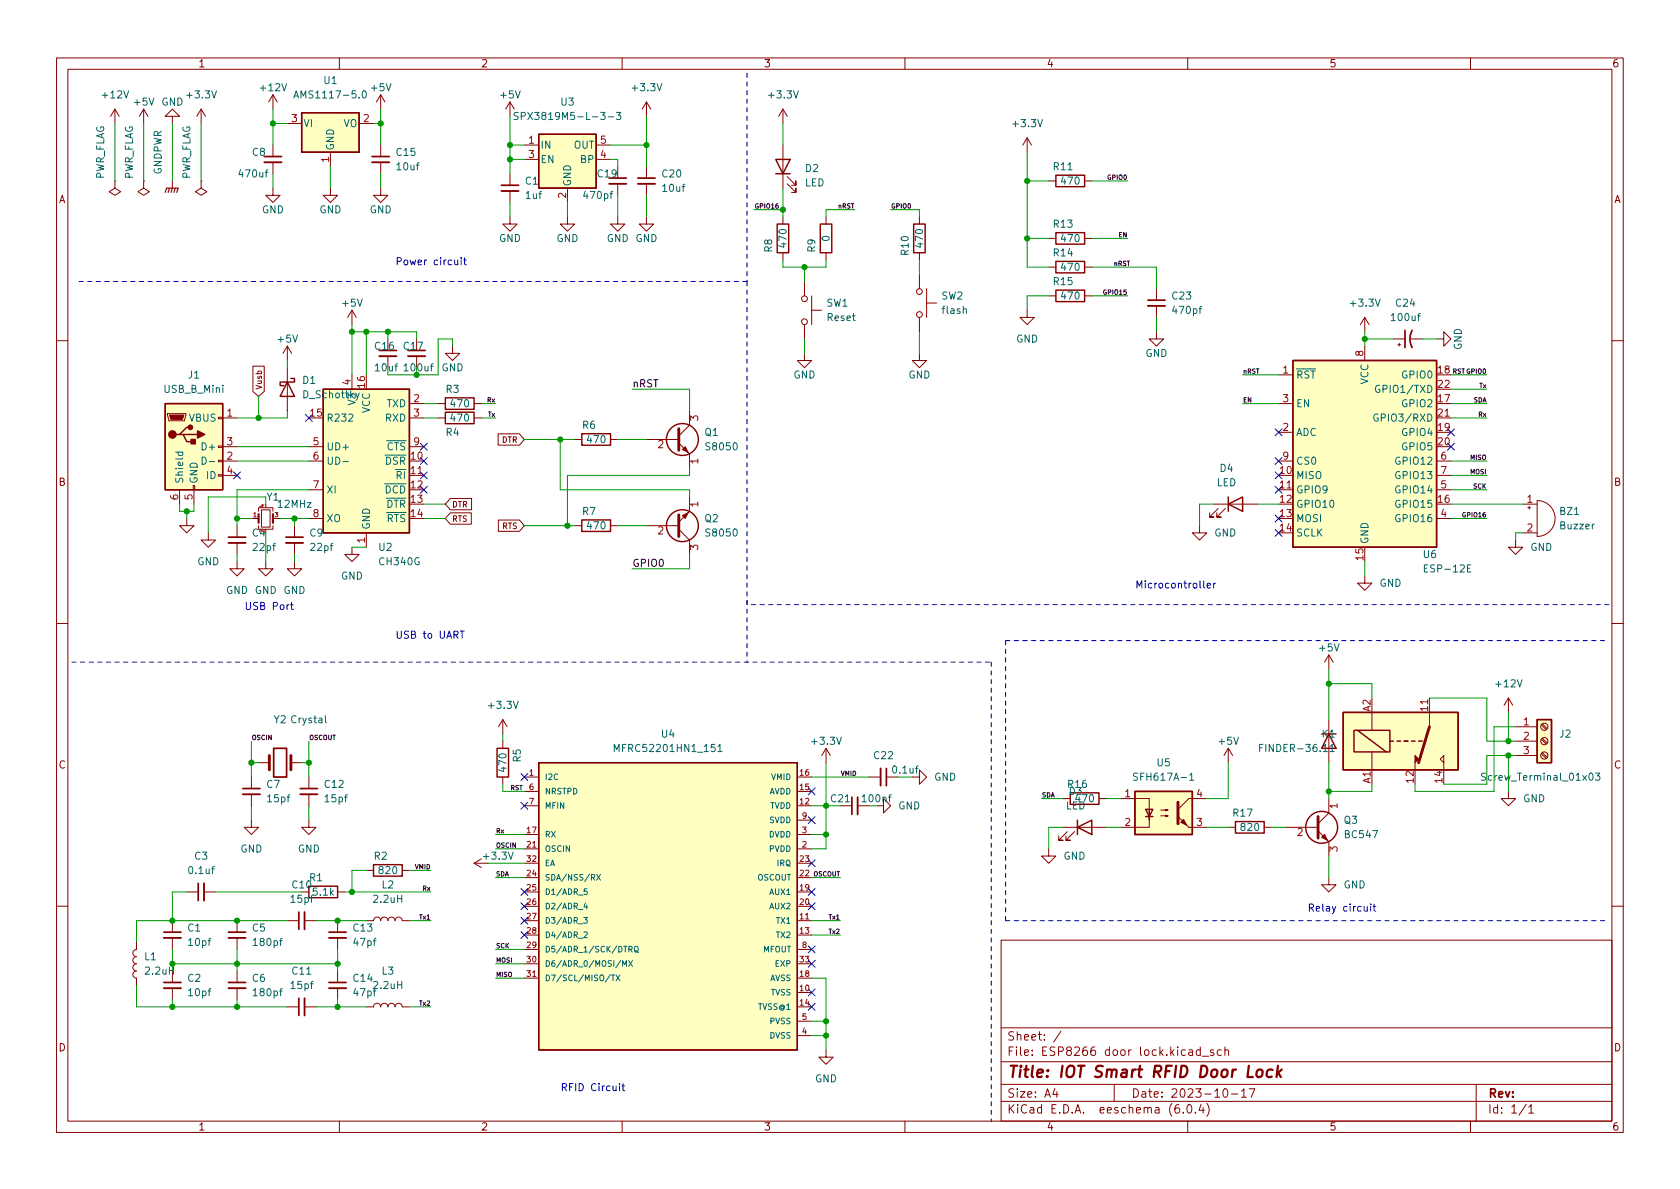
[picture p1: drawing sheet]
<svg xmlns="http://www.w3.org/2000/svg" width="297mm" height="210mm" viewBox="0 0 297 210" stroke-linecap="round" stroke-linejoin="round" font-family="sans-serif">
<g fill="none" stroke="#840000" stroke-width=".18">
<path d="M10 10.2h277v190.1h-277zM12 12.2h273v186.1h-273zM20.3 19.3l-.7 1.3M20.3 19.3v2.5M20.3 19.3l.8 1.3M25.4 19.3l-.8 1.3M25.4 19.3v2.5M25.4 19.3l.8 1.3M35.6 19.3l-.8 1.3M35.6 19.3v2.5M35.6 19.3l.7 1.3M48.3 16.8l-.8 1.2"/>
<path d="M48.3 16.8v2.5M48.3 16.8l.7 1.2M60 10.2v2M67.3 16.8l-.8 1.2M67.3 16.8v2.5M67.3 16.8l.8 1.2M90.2 18v2.6M90.2 18l-.8 1.3M90.2 18l.7 1.3M110 10.2v2M114.3 18v2.6M114.3 18l-.8 1.3"/>
<path d="M114.3 18l.8 1.3M138.4 19.3v2.5M138.4 19.3l-.7 1.3M138.4 19.3l.8 1.3M160 10.2v2M210 10.2v2M260 10.2v2M20.3 32v1.3l1 .6-1 .6-1-.6 1-.6M20.3 32h.1M25.4 32v1.3l1 .6-1 .6-1-.6 1-.6M25.4 32h.1M30.5 20.6h1.2l-1.2-1.3-1.3 1.3h1.3v1.2"/>
<path d="M30.5 32v1.3M35.6 32v1.3l1 .6-1 .6-1.1-.6 1.1-.6M35.6 32h.1M48.3 33.3v1.2h1.2l-1.2 1.3-1.3-1.3h1.3M48.3 25.6v2.1M48.3 28.7v2M50.8 21.8h2.5M58.4 33.3v1.2h1.3l-1.3 1.3-1.3-1.3h1.3M58.4 26.9v2.6M63.5 21.8h2.5M67.3 33.3v1.2h1.3l-1.3 1.3-1.3-1.3h1.3M67.3 25.6v2.1"/>
<path d="M67.3 28.7v2M90.2 38.3v1.3h1.2l-1.2 1.3-1.3-1.3h1.3M90.2 30.7v2.1M90.2 33.8v2M92.7 25.6h2.5M92.7 28.2h2.5M100.3 38.3v1.3h1.3l-1.3 1.3-1.2-1.3h1.2M100.3 33.3v2.5M105.4 25.6h2.5M105.4 28.2h2.5M109.2 38.3v1.3h1.3l-1.3 1.3-1.3-1.3h1.3M109.2 32.5v2"/>
<path d="M114.3 38.3v1.3h1.3l-1.3 1.3-1.3-1.3h1.3M114.3 29.5v2M114.3 32.5v2M138.4 25.6v7.7M138.4 38.3v1.3M139.2 32.5l1.5 1.5v-.7v.7h-.7M139.2 31.2l1.5 1.6v-.8v.8h-.7M146 38.3v1.3M162.6 38.3v1.3M181.6 24.4l-.8 1.2M181.6 24.4v2.5M181.6 24.4l.8 1.2"/>
<path d="M185.4 32h1.3M191.8 32h1.2M62.2 54.9v2.5M62.2 54.9l-.7 1.2M62.2 54.9l.8 1.2M138.4 44.7v1.3M142.2 49.8v2.5M142.2 57.4v2.5M143.5 54.9h1.8M143.5 52.3v5.1M146 44.7v1.3M162.6 44.7v1.3"/>
<path d="M162.6 48.5v2.5M162.6 56.1v2.6M163.8 53.6h1.8M163.8 51v5.1M181.6 54.9v1.2h1.3l-1.3 1.3-1.3-1.3h1.3M185.4 42.2h1.3M185.4 52.3h1.3M185.4 47.2h1.3M191.8 42.2h1.2M191.8 52.3h1.2M191.8 47.2h1.2M204.5 58.7v1.2h1.2l-1.2 1.3-1.3-1.3h1.3"/>
<path d="M204.5 51v2.1M204.5 54.1v2M241.3 56.1v2.6M241.3 56.1l-.8 1.3M241.3 56.1l.8 1.3M246.4 59.9h2M249.4 59.9h2.1M254 59.9h1.3v-1.2l1.2 1.2-1.2 1.3v-1.3M10 60.2h2M29.6 73.1h3.3v.3l-.3 1h-2.8zM38.6 78.9h.8v.2h-.8zM38.6 73.8h.8v.2h-.8z"/>
<path d="M39.4 73.9h2.5M39.4 79h2.5M44.7 64.7h2v4.5l-1 .9-1-.9zM50.8 61.2v2.5M50.8 65v7.6M50.8 61.2l-.8 1.3M50.8 61.2l.8 1.3M54.6 79h2.5M62.2 66.3v2.5M68.6 63v2M72.4 73.9h2.5M72.4 71.4h2.5"/>
<path d="M72.4 79h2.5M73.7 63v2M77.5 73.9h1.2M77.5 71.4h1.2M80 61.2v1.3h1.3l-1.3 1.2-1.3-1.2h1.3M83.8 73.9h1.3M83.8 71.4h1.3M88.1 76.7h3.7l.9 1-.9 1h-3.7zM101.6 77.7h1.3M107.9 77.7h1.3M114.3 77.7h5.7M120 78.4l1.9 1.9v2.5"/>
<path d="M121.9 72.6v2.6l-1.9 1.9M142.2 62.5v1.2h1.3l-1.3 1.3-1.2-1.3h1.2M162.6 62.5v1.2h1.2l-1.2 1.3-1.3-1.3h1.3M226.1 71.4h2.5M226.1 66.3h2.5M226.1 76.4h2.5M241.3 61.2v2.5M247.1 61h.5M247.4 60.7v.5M254 73.9h2.5M285 60.2h2M31.7 86.6v2.5"/>
<path d="M33 91.7v1.3h1.3l-1.3 1.2-1.3-1.2h1.3M34.2 85.8h.2v.8h-.2zM34.3 86.6v2.5M36.8 94.2v1.3h1.3l-1.3 1.3-1.2-1.3h1.2M38.6 83.9h.8v.3h-.8zM38.6 81.4h.8v.3h-.8zM39.4 84.1h2.5M39.4 81.5h2.5M41.9 99.3v1.3h1.3l-1.3 1.2-1.3-1.2h1.3M41.9 93v2M41.9 96v2M44.4 91.7h1.3"/>
<path d="M45.7 93v.6h2.6v-.6M45.7 90.4v-.6h2.6v.6M46.2 90.2h1.6v3h-1.6zM47 99.3v1.3h1.3l-1.3 1.2-1.3-1.2h1.3M48.3 91.7h1.2M52.1 99.3v1.3h1.2l-1.2 1.2-1.3-1.2h1.3M52.1 93v2M52.1 96v2M54.6 81.5h2.5M54.6 86.6h2.5M54.6 91.7h2.5M62.2 96.8v1.2h1.3l-1.3 1.3-1.2-1.3h1.2"/>
<path d="M64.8 94.2v2.6M72.4 84.1h2.5M79.6 88.1h3.8v2h-3.8l-.9-1zM79.6 90.7h3.7v2h-3.7l-.9-1zM88.1 92h3.7l.9 1-.9 1h-3.7zM101.6 93h1.3M107.9 93h1.3M114.3 93h5.7M120 93.6l1.9 1.9v2.5M121.9 87.9v2.5l-1.9 1.9M212.1 93v1.2h1.3l-1.3 1.3-1.3-1.3h1.3M214.6 89.1h7.6"/>
<path d="M215.4 89.9l-1.5 1.5h.7h-.7v-.7M216.7 89.9l-1.6 1.5h.8h-.8v-.7M226.1 81.5h2.5M226.1 86.6h2.5M254 84.1h2.5M254 81.5h2.5M254 86.6h2.5M254 91.7h2.5M268 95.5v1.3h1.2l-1.2 1.2-1.3-1.2h1.3M269.2 89.1h2.6M269.2 94.2h2.6M270.1 89.8h.5"/>
<path d="M270.4 89.5v.5M271.8 88.5a3.2 3.2 0 0 1 3.2 3.2 3.2 3.2 0 0 1-3.2 3.2zM10 110.2h2M234.9 115.8v2.6M234.9 115.8l-.7 1.3M234.9 115.8l.8 1.3M241.3 101.8v1.3h1.3l-1.3 1.3-1.3-1.3h1.3M285 110.2h2M44.4 137.4v2M45.7 134.9h1.9M51.4 134.9h1.9M54.6 137.4v2"/>
<path d="M88.9 127.2l-.8 1.3M88.9 127.2v2.6M88.9 131.1v1.2M88.9 137.4v1.3M88.9 127.2l.8 1.3M92.7 137.4h2.5M92.7 139.9h2.5M141 137.4h2.5M141 139.9h2.5M146 132.3v2.6M146 132.3l-.7 1.3M146 132.3l.8 1.3"/>
<path d="M153.7 137.4h2M156.7 137.4h2M161.3 137.4h1.3v-1.3l1.2 1.3-1.2 1.3v-1.3M217.2 132.3l-.8 1.3M217.2 132.3v2.6M217.2 132.3l.7 1.3M234.9 127.2v7.7M242.6 126v3.2M242.6 133v3.1M250.2 134.9v1.2M252.7 123.4v5.1M254.6 134.2l.7-.6v1.3z"/>
<path d="M255.3 134.9v1.2M266.7 139.9v1.3h1.3l-1.3 1.3-1.3-1.3h1.3M266.7 123.4l-.8 1.3M266.7 123.4v2.6M266.7 123.4l.8 1.3M268 128.5h3.8M268 131.1h3.8M268 133.6h3.8M272.5 133.3l.9 .8M272.5 130.7l.9 .9M272.5 128.2l.9 .8M272.7 133.1l.9 .8"/>
<path d="M272.7 130.6l.9 .8M272.7 128l.9 .8M33 157.7h2.1M36.1 157.7h2M44.4 145v1.3h1.3l-1.3 1.3-1.2-1.3h1.2M44.4 140.5v2M54.6 145v1.3h1.3l-1.3 1.3-1.3-1.3h1.3M54.6 140.5v2M59.7 157.7h1.3M64.8 153.9h1.2M71.1 153.9h1.3M83.8 152.6h2.6"/>
<path d="M83.8 152.6l1.3 .8M85.1 151.9l-1.3 .7M92.7 142.5h2.5M92.7 147.6h2.5M92.7 157.7h2.5M92.7 150.1h2.5M92.7 155.2h2.5M92.7 152.6h2.5M141 142.5h2.5M141 147.6h2.5M141 157.7h2.5M141 150.1h2.5"/>
<path d="M141 155.2h2.5M141 152.6h2.5M141 145h2.5M148.6 142.5h2M151.6 142.5h2.1M154.9 142.5h1.3v-1.3l1.3 1.3-1.3 1.3v-1.3M185.4 150.1v1.3h1.3l-1.3 1.2-1.3-1.2h1.3M188 141.2h1.2M188 146.3h7.6M188.7 147.1l-1.5 1.5h.8h-.8v-.8M190 147.1l-1.5 1.5h.7h-.7v-.8M194.3 141.2h1.3"/>
<path d="M198.1 141.2h5.1v3.8v-1.9M203.2 144.4v1.9h-5.1M205.2 144.3h1.3l-.4 .1v-.3l.4 .2M205.2 143.3h1.3l-.4 .1v-.3l.4 .2M210.2 146.3h3.2M213.4 141.2h-3.2l-1.9 1.9M217.2 146.3h1.2M223.5 146.3h1.3M227.3 146.3h5.7M233 146.9l1.9 1.9v2.6M234.9 155.2v1.3h1.3l-1.3 1.2-1.2-1.2h1.2M234.9 141.2v2.6l-1.9 1.9"/>
<path d="M10 160.2h2M24.1 166.6v1.3a.64 .64 0 0 0-.6 .6 .64 .64 0 0 0 .6 .7 .64 .64 0 0 0-.6 .6 .64 .64 0 0 0 .6 .6 .64 .64 0 0 0-.6 .7 .64 .64 0 0 0 .6 .6 .64 .64 0 0 0-.6 .6 .64 .64 0 0 0 .6 .7v1.2M30.5 162.8v2M30.5 165.9v2M30.5 171.7v2M30.5 174.7v2.1M41.9 162.8v2M41.9 165.9v2M41.9 171.7v2M41.9 174.7v2.1M50.8 162.8h2M50.8 178h2"/>
<path d="M53.8 162.8h2.1M53.8 178h2.1M59.7 162.8v2M59.7 165.9v2M59.7 171.7v2M59.7 174.7v2.1M64.8 178h1.2a.64 .64 0 0 1 .7-.6 .64 .64 0 0 1 .6 .6 .64 .64 0 0 1 .6-.6 .64 .64 0 0 1 .7 .6 .64 .64 0 0 1 .6-.6 .64 .64 0 0 1 .6 .6 .64 .64 0 0 1 .7-.6 .64 .64 0 0 1 .6 .6h1.3M66 162.8a.64 .64 0 0 1 .7-.6 .64 .64 0 0 1 .6 .6 .64 .64 0 0 1 .6-.6 .64 .64 0 0 1 .7 .6 .64 .64 0 0 1 .6-.6 .64 .64 0 0 1 .6 .6 .64 .64 0 0 1 .7-.6 .64 .64 0 0 1 .6 .6h1.3M92.7 162.8h2.5M92.7 165.3h2.5M92.7 173h2.5M92.7 160.3h2.5"/>
<path d="M92.7 167.9h2.5M92.7 170.4h2.5M141 175.5h2.5M141 162.8h2.5M141 165.3h2.5M141 178h2.5M141 173h2.5M141 160.3h2.5M141 167.9h2.5M141 170.4h2.5M177 166.3h108v32h-108zM285 160.2h2"/>
<path d="M60 198.3v2M110 198.3v2M141 183.1h2.5M141 180.6h2.5M146 185.7v1.2h1.3l-1.3 1.3-1.2-1.3h1.2M160 198.3v2M177 194.8h108M177 191.8h108M177 187.8h108M177 181.8h108M186.5 192.5l-.4 1h1M186.9 193v1"/>
<path d="M187.6 182.4l-1.3 1.9M197 191.8v3M208.4 195.3a.59 .59 0 0 0-.7 .7v.5l.2 .3h.4l.2-.1 .1-.5-.2-.2-.4-.1-.3 .3M209.2 196.7v.1M210 198.3v2M210.1 195.4l.1-.1a.81 .81 0 0 1 .6 .7 .81 .81 0 0 1-.3 .8h-.1a.81 .81 0 0 1-.6-.6 .81 .81 0 0 1 .3-.8zM211.4 196.7v.1M212.2 185.7l-.4-.1-.3 .3v.4l.1 .3h.6M212.2 185.1v1.5M212.4 195.3l-.4 1h.9M212.6 186.8h1.1M212.7 195.8v1"/>
<path d="M213.4 195.1a1.72 1.72 0 0 1 0 2.3M214.6 185.7l-.4-.1-.2 .2 .1 .3 .5 .1v.4h-.6M215.9 185.7l-.4-.1-.3 .3v.4l.2 .3h.5M216.4 192.6l.2-.1a.81 .81 0 0 1 .6 .7 .81 .81 0 0 1-.3 .8h-.2a.81 .81 0 0 1-.6-.6 .81 .81 0 0 1 .3-.8zM216.6 185.8l.2-.2 .3 .1 .1 .9M216.6 185.1v1.5M217.7 193.5h1.2M219.5 193l.4-.5v1.5M219.5 194h.9M220.9 192.5h1l-.7 1.5M260 198.3v2M261 191.8v6.5"/>
<path d="M269.9 195.3l-1.3 1.9M270.3 195.8l.4-.5v1.5M270.3 196.8h.9"/>
<circle cx="142.2" cy="52.8" r=".51"/>
<circle cx="142.2" cy="56.9" r=".51"/>
<circle cx="162.6" cy="55.6" r=".51"/>
<circle cx="162.6" cy="51.6" r=".51"/>
<circle cx="273" cy="131.1" r=".63"/>
<circle cx="273" cy="128.5" r=".63"/>
<circle cx="273" cy="133.6" r=".63"/>
</g>
<path d="M222.3 189.3a.52 .52 0 0 1 .5-.2 .52 .52 0 0 1 .5 .4l-.1 .6a.55 .55 0 0 1-.5 .4 .55 .55 0 0 1-.6-.4zM225 189.2a.66 .66 0 0 0-1 .3l-.1 .6 .2 .3 .2 .1 .6-.1M226 188.5l-.3 2M226 189.7l.5 .8M226.6 189.1l-.8 .8" fill="none" stroke="#840000" stroke-width=".4"/>
<g fill="none" stroke="#840000" stroke-width=".25">
<path d="M53.3 19.9h10.2v7h-10.2zM95.2 23.7h10.2v9.6h-10.2zM137.2 28.2h2.5l-1.3 2.5zM137.2 30.7h2.5M137.4 39.6h2v5.1h-2zM145 39.6h2.1v5.1h-2.1zM161.5 39.6h2.1v5.1h-2.1zM186.7 31h5.1v2h-5.1zM186.7 41.1h5.1v2.1h-5.1zM186.7 51.3h5.1v2h-5.1zM186.7 46.2h5.1v2.1h-5.1zM29.2 71.4h10.2v15.2h-10.2z"/>
<path d="M31.7 76.8h.7l.6 1.3h1.3M32.4 76.8h2.5M33.7 75.6h-.7l-1.3 1.2h-.6M50.8 67.6l1.3 2.5h-2.6zM51.4 66.9h.7v.7h-2.6v.6h.7M57.1 68.8h15.3v25.4h-15.3zM78.7 72.9h5.1v2h-5.1zM78.7 70.4h5.1v2h-5.1zM102.9 76.7h5v2h-5zM228.6 63.7h25.4v33.1h-25.4zM102.9 91.9h5v2.1h-5zM217.2 89.1l2.5-1.2v2.5z"/>
<path d="M217.2 87.9v2.5M87.9 132.3h2v5.1h-2zM95.2 134.9h45.8v50.8h-45.8zM200.7 139.9h10.1v7.7h-10.1zM233.7 129.8h2.5M234.9 129.8l1.3 2.5h-2.5zM237.5 126h20.3v10.1h-20.3zM239.4 129.2h6.3v3.8h-6.3zM240 129.2l5.1 3.8M245.7 131.1h.7M247 131.1h.6M248.3 131.1h.6"/>
<path d="M249.6 131.1h.6M250.8 131.1h.7M271.8 127.2h2.5v7.7h-2.5zM54.6 156.7h5.1v2h-5.1zM66 152.9h5.1v2h-5.1zM189.2 140.2h5.1v2h-5.1zM190.5 146.3l2.5-1.3v2.6zM190.5 145v2.6M202.6 143.1h1.2l-.6 1.3zM202.6 144.4h1.2M218.4 145.3h5.1v2h-5.1z"/>
<circle cx="120.6" cy="77.7" r="2.82"/>
<circle cx="120.6" cy="93" r="2.82"/>
<circle cx="233.7" cy="146.3" r="2.82"/>
</g>
<g fill="#ffffc2" stroke="#ffffc2" stroke-width=".18">
<path d="M53.3 19.9h10.2v7h-10.2z"/>
<path d="M95.2 134.9h45.8v50.8h-45.8z"/>
<path d="M57.1 68.8h15.3v25.4h-15.3z"/>
<path d="M271.8 127.2h2.5v7.7h-2.5z"/>
<path d="M200.7 139.9h10.1v7.7h-10.1z"/>
<path d="M237.5 126h20.3v10.1h-20.3z"/>
<path d="M95.2 23.7h10.2v9.6h-10.2z"/>
<path d="M228.6 63.7h25.4v33.1h-25.4z"/>
<path d="M29.2 71.4h10.2v15.2h-10.2z"/>
</g>
<g fill="none" stroke="#006464" stroke-width=".18">
<path d="M51.9 17.3l.5-1.2 .4 1.2M52.1 17h.6M64.2 16.2l.1-.1a.68 .68 0 0 1 .5 .6 .68 .68 0 0 1-.5 .6l-.1-.1-.2-.4zM91.6 19.9h-.5l-.1 .1v.4l.5 .2 .1 .3-.2 .2h-.5M109 19.9h.8l-.5 .5 .4 .1v.5l-.2 .1-.5-.1M92.2 20.5h.6l.1-.2-.1-.3-.6-.1v1.2M107.5 20.7h1M31.1 80h1.2M31.5 80v.3l.2 .3 .6-.2v-.4M63.5 69.5l-.4 1.2-.2 .1M243.6 73.3a.59 .59 0 0 0-.7 .5 .59 .59 0 0 0 .7 .6l.1-.5h-.3M243.9 68.2a.59 .59 0 0 0-.7 .6 .59 .59 0 0 0 .7 .5l.1-.4h-.3"/>
<path d="M35.7 80.8a.64 .64 0 0 1 .8 .7 .64 .64 0 0 1-.8 .6zM37 81.6h1M60.6 81.6h1M260.1 99.9h-.6v1.3h.6M57.5 126.6v1l.2 .2M108.6 132.9v-1.3l.4 .9 .5-.9v1.3M126.9 132l.4-.4v1.3M126.9 132.9h.8M201.1 136.8l-.4-.1-.2 .1v.4l.5 .2 .1 .3-.2 .3-.5-.1M210.3 137.1l.4-.4v1.3M210.3 138h.8M222.7 132.2h.4"/>
<path d="M223.3 131.6h-.6v1.3M235.2 132l.3-.4v1.3M235.2 132.9h.7M262.7 136.8l-.5-.1-.2 .1v.4l.5 .2 .2 .3-.3 .3-.5-.1M282.1 136.7h.8l-.5 .5 .4 .1v.6l-.2 .1-.5-.1M103.5 159.7l-.2 .7h.6M103.8 157.2h-.5v.5l.4-.1 .1 .5-.2 .1-.3-.1M105.5 154.6l.7 1M106.2 154.6l-.7 1M103.2 162.3h.6l-.3 .3 .3 .1v.5l-.2 .1-.4-.1M103.3 164.9l.3-.1 .2 .3-.6 .7h.6M103.7 160.1v.6"/>
<path d="M107.9 172.4l-.9 1.3M108.1 172.4h.6M108.4 172.4v1M108.9 172.4l.7 1M109.6 172.4l-.7 1M110.1 170.9v-1l.3 .7 .4-.7v1M111.1 169.9l.7 1M111.2 167.9l.5-.1v-.4l-.5-.1v1M111.4 167.9l.4 .4M111.8 169.9l-.7 1M112.3 167.4l.1-.1a.34 .34 0 0 1 .4 .4v.3a.34 .34 0 0 1-.3 .4 .34 .34 0 0 1-.3-.4zM112.4 168.1l.5 .3"/>
</g>
<path d="M120 75.8v3.8M120 91.1v3.8M47.6 133.6v2.5M51.4 133.6v2.5M252.7 128.5l-1.9 6.4M208.3 141.9v3.8M233 144.4v3.8" fill="none" stroke="#840000" stroke-width=".51"/>
<g fill="#840000" stroke="#840000" stroke-width=".18">
<path d="M234.2 147.6l.5 1-1-.5z"/>
<path d="M208.3 144.4l1.9 1.9z"/>
<path d="M209.3 144.9l.5 1-1-.5z"/>
<path d="M250.2 133.6l.6 .6-.6 .7z"/>
<path d="M30 73.4h2.5l-.2 .8h-2.1z"/>
<path d="M120.6 91.2l1.1-.5-.5 1z"/>
<path d="M120.6 79.5l.6-.5 .5 1z"/>
</g>
<path d="M29.2 34l.3-.7h2l-.3 .7M30 33.3l-.3 .7M30.5 33.3l-.3 .7M31 33.3l-.3 .7" fill="none" stroke="#840000" stroke-width=".2"/>
<path d="M45.7 90.9v1.6M48.3 90.9v1.6" fill="none" stroke="#840000" stroke-width=".38"/>
<g fill="none" stroke="#840000" stroke-width=".33">
<path d="M46.7 28.7h3.1M65.8 28.7h3M88.6 33.8h3.1M107.7 32.5h3M112.8 32.5h3M202.9 54.1h3.1M67.1 63h3M72.1 63h3.1M40.4 96h3M50.5 96h3.1M155.7 135.9v3M36.1 156.2v3.1"/>
<path d="M42.9 140.5h3.1M53.1 140.5h3M151.6 141v3M29 174.7h3M29 165.9h3M40.4 174.7h3M40.4 165.9h3M53.8 161.3v3M53.8 176.5v3.1M58.2 174.7h3M58.2 165.9h3"/>
</g>
<g fill="none" stroke="#840000" stroke-width=".3">
<path d="M46.7 27.7h3.1M65.8 27.7h3M88.6 32.8h3.1M107.7 31.5h3M112.8 31.5h3M202.9 53.1h3.1M248.4 58.4v3.1M249.7 58.4a3.2 3.2 0 0 0 0 3.1M67.1 62h3M72.1 62h3.1M40.4 95h3M50.5 95h3.1"/>
<path d="M42.9 139.4h3.1M48.4 132.3h2.3v5.1h-2.3zM53.1 139.4h3M156.7 135.9v3M35.1 156.2v3.1M150.6 141v3M29 173.7h3M29 164.8h3M40.4 173.7h3M40.4 164.8h3M52.8 161.3v3M52.8 176.5v3.1"/>
<path d="M58.2 173.7h3M58.2 164.8h3"/>
</g>
<g fill="#840000" stroke="#840000" stroke-width=".25">
<path d="M34.9 76.2l1.3 .6-1.3 .7z"/>
<path d="M33.8 77.7h.7v.8h-.7z"/>
<circle cx="30.5" cy="76.8" r=".63"/>
<circle cx="33.7" cy="75.6" r=".38"/>
</g>
<g fill="none" stroke="#0000c2" stroke-width=".18">
<path d="M80.4 46v.8h.4l.1-.1M80.9 46v.8M81.5 45.6v.1M81.5 46v.8M82 46h.4M82.1 45.6v1l.3 .2M51.4 106.9h.4M51.5 106.5v1.1l.3 .2M81.4 111.6h.7M81.7 111.6v1.3M212.8 102.7v1.1l.2 .2M213.4 103.6l.6-.2v-.2l-.4-.1-.2 .2 .1 .6h.5"/>
<path d="M214.6 103.1v.9M214.9 103.1l-.3 .3M242.3 159.9v.1M242.9 159.9v1l.4 .2M241.2 160.3l.1 .8h.3l.1-.1M241.7 160.3v.8M242.3 160.3v.8M242.8 160.3h.5M109.5 191.6v.1M109.5 192v.9M110 192h.4M110.1 191.6v1.1l.3 .2"/>
</g>
<path d="M132.1 12.9v36.9M14 49.8h118.1M132.1 49.8v67.3M12.7 117.1h162.6M132.1 106.9v-1.2M175.3 117.1v81.3M177.8 113.3h106.7M177.8 113.3v49.5M284.5 106.9h-152.4M177.8 162.8h106.7" fill="none" stroke="#0000c2" stroke-width=".18" stroke-dasharray=".8 .8"/>
<g fill="none" stroke="#009600" stroke-width=".18">
<path d="M48.3 19.3v6.3M67.3 19.3v6.3M20.3 21.8v10.2M25.4 21.8v10.2M30.5 21.8v10.2M35.6 21.8v10.2M48.3 21.8h2.5M48.3 30.7v2.6M58.4 29.5v3.8M66 21.8h1.3M67.3 30.7v2.6M90.2 20.6v10.1"/>
<path d="M90.2 35.8v2.5M90.2 25.6h2.5M90.2 28.2h2.5M100.3 35.8v2.5M107.9 28.2h1.3v1.3M107.9 25.6h6.4M109.2 34.5v3.8M114.3 20.6v8.9M114.3 34.5v3.8M133.3 37.1h5.1M138.4 21.8v3.8M138.4 33.3v5"/>
<path d="M151.1 37.1h-5.1v1.2M157.5 37.1h5.1v1.2M181.6 26.9v20.3h3.8M181.6 32h3.8M193 32h6.4M62.2 58.7h11.5v1.2M62.2 57.4v8.9M64.8 58.7v7.6M68.6 58.7v1.2M138.4 46v1.2h7.6v-1.2M142.2 47.2v2.6M142.2 59.9v2.6"/>
<path d="M162.6 46v2.5M162.6 58.7v3.8M181.6 42.2h3.8M185.4 52.3h-3.8v2.6M193 47.2h11.5v3.8M193 52.3h6.4M193 42.2h6.4M204.5 56.1v2.6M241.3 59.9h5.1M241.3 58.7v2.5M251.5 59.9h2.5M41.9 79h12.7"/>
<path d="M45.7 70.1v3.8M50.8 72.6v1.3h-8.9M50.8 63.7v1.3M74.9 73.9h2.6M74.9 71.4h2.6M80 61.2v-1.3h-2.5v6.4h-8.9M85.1 73.9h2.5M85.1 71.4h2.5M92.7 77.7h8.9M99.1 77.7v8.9h22.8v1.3M109.2 77.7h5.1M111.8 68.8h10.1v3.8"/>
<path d="M219.7 66.3h6.4M219.7 71.4h6.4M256.5 73.9h6.4M256.5 66.3h6.4M256.5 68.8h6.4M256.5 71.4h6.4M31.7 89.1v1.3h2.6v-1.3M33 90.4v1.3M41.9 81.5h12.7M41.9 91.7h2.5M41.9 98v1.3M47 89.1v-1.2h-10.2v6.3"/>
<path d="M47 94.2v5.1M49.5 91.7h5.1M52.1 91.7v1.3M52.1 98v1.3M54.6 86.6h-12.7v6.4M62.2 96.8h2.6M74.9 89.1h3.8M74.9 91.7h3.8M92.7 93h8.9M109.2 93h5.1M121.9 82.8v1.3h-21.6v8.9M121.9 98v2.6h-10.1"/>
<path d="M214.6 89.1h-2.5v3.9M222.2 89.1h3.9M241.3 99.3v2.5M256.5 84.1h6.4M256.5 81.5h6.4M256.5 86.6h6.4M256.5 89.1h12.7M256.5 91.7h6.4M269.2 94.2h-1.2v1.3M234.9 118.4v8.8M44.4 131.1v6.3M44.4 134.9h1.3"/>
<path d="M53.3 134.9h1.3M54.6 131.1v6.3M88.9 129.8v1.3M88.9 138.7v1.2h3.8M143.5 137.4h10.2M146 134.9v15.2h-2.5M217.2 134.9v6.3h-3.8M234.9 134.9v6.3M234.9 120.9h7.7v2.5M242.6 138.7v1.2h-7.7M252.7 123.4h10.2v7.7h5.1M266.7 126v5.1"/>
<path d="M266.7 133.6v6.3M268 133.6h-5.1v5.1h-7.6M268 128.5h-3.8v11.4h-14v-1.2M33 157.7h-2.5v5.1M38.1 157.7h15.2M44.4 142.5v2.5M54.6 142.5v2.5M61 157.7h15.2M64.8 153.9h-2.6v3.8M72.4 153.9h3.8M86.4 152.6h6.3M87.6 155.2h5.1"/>
<path d="M87.6 147.6h5.1M87.6 150.1h5.1M143.5 155.2h5.1M143.5 147.6h2.5M143.5 142.5h5.1M184.1 141.2h3.9M188 146.3h-2.6v3.8M195.6 146.3h2.5M195.6 141.2h2.5M213.4 146.3h3.8M224.8 146.3h2.5M234.9 151.4v3.8"/>
<path d="M24.1 174.2v3.8h26.7M30.5 170.4h29.2M30.5 167.9v3.8M30.5 176.8v1.2M41.9 167.9v3.8M41.9 176.8v1.2M50.8 162.8h-26.7v3.8M55.9 162.8h8.9M55.9 178h8.9M59.7 167.9v3.8M59.7 176.8v1.2M72.4 162.8h3.8"/>
<path d="M72.4 178h3.8M87.6 170.4h5.1M87.6 167.9h5.1M87.6 173h5.1M143.5 173h2.5v12.7M143.5 162.8h5.1M143.5 165.3h5.1M143.5 180.6h2.5M143.5 183.1h2.5"/>
</g>
<g fill="none" stroke="#000084" stroke-width=".18">
<path d="M54 73.3l1.2 1.2M55.2 73.3l-1.2 1.2M74.3 78.4l1.2 1.2M75.5 78.4l-1.2 1.2M225.5 75.8l1.2 1.3M226.7 75.8l-1.2 1.3M255.9 78.4l1.2 1.2M255.9 75.8l1.2 1.3M257.1 78.4l-1.2 1.2M257.1 75.8l-1.2 1.3M41.3 83.5l1.2 1.2M42.5 83.5l-1.2 1.2"/>
<path d="M74.3 86l1.2 1.2M74.3 83.5l1.2 1.2M74.3 80.9l1.2 1.2M75.5 86l-1.2 1.2M75.5 83.5l-1.2 1.2M75.5 80.9l-1.2 1.2M225.5 86l1.2 1.2M225.5 83.5l1.2 1.2M225.5 80.9l1.2 1.2M225.5 93.6l1.2 1.2M225.5 91.1l1.2 1.2M226.7 86l-1.2 1.2"/>
<path d="M226.7 83.5l-1.2 1.2M226.7 80.9l-1.2 1.2M226.7 93.6l-1.2 1.2M226.7 91.1l-1.2 1.2M92.1 136.8l1.2 1.2M93.3 136.8l-1.2 1.2M142.9 139.3l1.2 1.3M144.1 139.3l-1.2 1.3M92.1 141.9l1.2 1.2M92.1 157.1l1.2 1.2M92.1 159.7l1.2 1.2M93.3 141.9l-1.2 1.2"/>
<path d="M93.3 157.1l-1.2 1.2M93.3 159.7l-1.2 1.2M142.9 144.4l1.2 1.2M142.9 152l1.2 1.3M142.9 159.7l1.2 1.2M142.9 157.1l1.2 1.2M144.1 144.4l-1.2 1.2M144.1 152l-1.2 1.3M144.1 159.7l-1.2 1.2M144.1 157.1l-1.2 1.2M92.1 162.2l1.2 1.2M92.1 164.7l1.2 1.3"/>
<path d="M93.3 162.2l-1.2 1.2M93.3 164.7l-1.2 1.3M142.9 174.9l1.2 1.2M142.9 177.4l1.2 1.3M142.9 167.3l1.2 1.2M142.9 169.8l1.2 1.2M144.1 174.9l-1.2 1.2M144.1 177.4l-1.2 1.3M144.1 167.3l-1.2 1.2M144.1 169.8l-1.2 1.2"/>
</g>
<g fill="#009600" stroke="#009600" stroke-width=".18">
<circle cx="181.6" cy="42.2" r=".46"/>
<circle cx="181.6" cy="32" r=".46"/>
<circle cx="146" cy="180.6" r=".46"/>
<circle cx="146" cy="183.1" r=".46"/>
<circle cx="146" cy="142.5" r=".46"/>
<circle cx="146" cy="147.6" r=".46"/>
<circle cx="142.2" cy="47.2" r=".46"/>
<circle cx="138.4" cy="37.1" r=".46"/>
<circle cx="100.3" cy="93" r=".46"/>
<circle cx="114.3" cy="25.6" r=".46"/>
<circle cx="99.1" cy="77.7" r=".46"/>
<circle cx="266.7" cy="131.1" r=".46"/>
<circle cx="266.7" cy="133.6" r=".46"/>
<circle cx="234.9" cy="139.9" r=".46"/>
<circle cx="234.9" cy="120.9" r=".46"/>
<circle cx="241.3" cy="59.9" r=".46"/>
<circle cx="52.1" cy="91.7" r=".46"/>
<circle cx="45.7" cy="73.9" r=".46"/>
<circle cx="33" cy="90.4" r=".46"/>
<circle cx="41.9" cy="91.7" r=".46"/>
<circle cx="67.3" cy="21.8" r=".46"/>
<circle cx="90.2" cy="28.2" r=".46"/>
<circle cx="90.2" cy="25.6" r=".46"/>
<circle cx="73.7" cy="66.3" r=".46"/>
<circle cx="64.8" cy="58.7" r=".46"/>
<circle cx="68.6" cy="58.7" r=".46"/>
<circle cx="62.2" cy="58.7" r=".46"/>
<circle cx="48.3" cy="21.8" r=".46"/>
<circle cx="41.9" cy="178" r=".46"/>
<circle cx="41.9" cy="170.4" r=".46"/>
<circle cx="30.5" cy="170.4" r=".46"/>
<circle cx="59.7" cy="178" r=".46"/>
<circle cx="30.5" cy="178" r=".46"/>
<circle cx="59.7" cy="170.4" r=".46"/>
<circle cx="41.9" cy="162.8" r=".46"/>
<circle cx="30.5" cy="162.8" r=".46"/>
<circle cx="44.4" cy="134.9" r=".46"/>
<circle cx="62.2" cy="157.7" r=".46"/>
<circle cx="59.7" cy="162.8" r=".46"/>
<circle cx="54.6" cy="134.9" r=".46"/>
</g>
<text font-size="2.8" fill="#840000" x="178" y="190.6">Title: IOT Smart RFID Door Lock</text>
<g font-size="2.1" fill="#840000">
<text x="178" y="184">Sheet: /</text>
<text x="178" y="186.7">File: ESP8266 door lock.kicad_sch</text>
<text x="178" y="196.9">KiCad E.D.A. eeschema (6.0.4)</text>
<text x="178" y="194.1">Size: A4</text>
<text x="200" y="194.1">Date: 2023-10-17</text>
<text x="263" y="194.1">Rev:</text>
<text x="263" y="196.9">Id: 1/1</text>
</g>
<g font-size="1.8" fill="#840000">
<text x="35" y="11.9">1</text>
<text x="85" y="11.9">2</text>
<text x="135" y="11.9">3</text>
<text x="185" y="11.9">4</text>
<text x="235" y="11.9">5</text>
<text x="285" y="11.9">6</text>
<text x="10.3" y="35.9">A</text>
<text x="285.3" y="35.9">A</text>
<text x="10.3" y="85.9">B</text>
<text x="285.3" y="85.9">B</text>
<text x="10.3" y="135.9">C</text>
<text x="285.3" y="135.9">C</text>
<text x="10.3" y="185.9">D</text>
<text x="285.3" y="185.9">D</text>
<text x="35" y="199.9">1</text>
<text x="85" y="199.9">2</text>
<text x="135" y="199.9">3</text>
<text x="185" y="199.9">4</text>
<text x="235" y="199.9">5</text>
<text x="285" y="199.9">6</text>
</g>
<g font-size="1.8" fill="#006464">
<text x="18.2" y="17.4">+12V</text>
<text x="33.2" y="17.4">+3.3V</text>
<text x="46.2" y="16.1">+12V</text>
<text x="53" y="17.4">AMS1117-5.0</text>
<text x="57.3" y="14.9">U1</text>
<text x="65.7" y="16.1">+5V</text>
<text x="88.6" y="17.4">+5V</text>
<text x="112" y="16.1">+3.3V</text>
<text x="136.1" y="17.4">+3.3V</text>
<text x="23.8" y="18.7">+5V</text>
<text x="28.5" y="18.7">GND</text>
<text x="53.6" y="22.5">VI</text>
<text x="60.7" y="22.5">VO</text>
<text x="93" y="21.2">SPX3819M5-L-3-3</text>
<text x="99.2" y="18.7">U3</text>
<text x="179.3" y="22.5">+3.3V</text>
<text x="44.6" y="27.6">C8</text>
<text x="59.1" y="26.7" transform="rotate(-90 59.1 26.7)">GND</text>
<text x="70.2" y="27.6">C15</text>
<text x="95.5" y="26.3">IN</text>
<text x="95.5" y="28.8">EN</text>
<text x="101.4" y="26.3">OUT</text>
<text x="102.7" y="28.8">BP</text>
<text x="18.4" y="31.9" transform="rotate(-90 18.4 31.9)">PWR_FLAG</text>
<text x="23.5" y="31.9" transform="rotate(-90 23.5 31.9)">PWR_FLAG</text>
<text x="28.6" y="30.9" transform="rotate(-90 28.6 30.9)">GNDPWR</text>
<text x="33.7" y="31.9" transform="rotate(-90 33.7 31.9)">PWR_FLAG</text>
<text x="42.4" y="31.4">470uf</text>
<text x="70.3" y="30.1">10uf</text>
<text x="93" y="35.2">1uf</text>
<text x="93" y="32.6">C18</text>
<text x="101" y="33" transform="rotate(-90 101 33)">GND</text>
<text x="103.4" y="35.2">470pf</text>
<text x="105.7" y="31.4">C19</text>
<text x="117.1" y="31.4">C20</text>
<text x="117.2" y="33.9">10uf</text>
<text x="142.3" y="33">LED</text>
<text x="142.4" y="30.4">D2</text>
<text x="186.3" y="30.1">R11</text>
<text x="187.8" y="32.6">470</text>
<text x="46.3" y="37.7">GND</text>
<text x="56.5" y="37.7">GND</text>
<text x="65.3" y="37.7">GND</text>
<text x="186.3" y="40.3">R13</text>
<text x="88.2" y="42.8">GND</text>
<text x="98.4" y="42.8">GND</text>
<text x="107.3" y="42.8">GND GND</text>
<text x="136.5" y="44.6" transform="rotate(-90 136.5 44.6)">R8</text>
<text x="139.1" y="43.6" transform="rotate(-90 139.1 43.6)">470</text>
<text x="144.1" y="44.6" transform="rotate(-90 144.1 44.6)">R9</text>
<text x="146.7" y="42.6" transform="rotate(-90 146.7 42.6)">0</text>
<text x="160.7" y="45.1" transform="rotate(-90 160.7 45.1)">R10</text>
<text x="163.2" y="43.6" transform="rotate(-90 163.2 43.6)">470</text>
<text x="186.3" y="45.3">R14</text>
<text x="187.8" y="42.8">470</text>
<text x="187.8" y="47.9">470</text>
<text x="166.5" y="53">SW2</text>
<text x="186.3" y="50.4">R15</text>
<text x="187.8" y="53">470</text>
<text x="207.3" y="53">C23</text>
<text x="60.6" y="54.2">+5V</text>
<text x="146.1" y="54.2">SW1</text>
<text x="146.3" y="56.8">Reset</text>
<text x="166.7" y="55.5">flash</text>
<text x="207.5" y="55.5">470pf</text>
<text x="239" y="54.2">+3.3V</text>
<text x="246.2" y="56.8">100uf</text>
<text x="246.9" y="54.2">C24</text>
<text x="49.2" y="60.6">+5V</text>
<text x="66.3" y="61.8">C16</text>
<text x="71.4" y="61.8">C17</text>
<text x="78" y="65.7">GND</text>
<text x="179.6" y="60.6">GND</text>
<text x="202.5" y="63.1">GND</text>
<text x="258.4" y="61.9" transform="rotate(-90 258.4 61.9)">GND</text>
<text x="29" y="69.5">USB_B_Mini</text>
<text x="33.3" y="66.9">J1</text>
<text x="53.5" y="67.9">D1</text>
<text x="53.7" y="70.4">D_Schottky</text>
<text x="62.9" y="71.5" transform="rotate(-90 62.9 71.5)">V3</text>
<text x="78.9" y="69.5">R3</text>
<text x="140.3" y="66.9">GND</text>
<text x="160.6" y="66.9">GND</text>
<text x="229.1" y="66.9">~{RST}</text>
<text x="241.9" y="68" transform="rotate(-90 241.9 68)">VCC</text>
<text x="244.1" y="69.5">GPIO1/TXD</text>
<text x="248.1" y="66.9">GPIO0</text>
<text x="33.4" y="74.5">VBUS</text>
<text x="57.7" y="74.5">R232</text>
<text x="65.4" y="73.1" transform="rotate(-90 65.4 73.1)">VCC</text>
<text x="68.1" y="74.5">RXD</text>
<text x="68.3" y="72">TXD</text>
<text x="78.9" y="77.1">R4</text>
<text x="79.8" y="74.5">470</text>
<text x="79.8" y="72">470</text>
<text x="103" y="75.8">R6</text>
<text x="124.6" y="77.1">Q1</text>
<text x="229.1" y="77.1">ADC</text>
<text x="229.1" y="72">EN</text>
<text x="243.9" y="74.5">GPIO3/RXD</text>
<text x="248.1" y="72">GPIO2</text>
<text x="248.1" y="77.1">GPIO4</text>
<text x="36" y="79.6">D+</text>
<text x="57.7" y="79.6">UD+</text>
<text x="57.7" y="82.2">UD-</text>
<text x="66.8" y="82.2">~{DSR}</text>
<text x="67" y="79.6">~{CTS}</text>
<text x="103.9" y="78.4">470</text>
<text x="125" y="79.6">S8050</text>
<text x="215.7" y="83.4">D4</text>
<text x="229.1" y="82.2">CS0</text>
<text x="247.1" y="82.2">GPIO12</text>
<text x="248.1" y="79.6">GPIO5</text>
<text x="32.4" y="85.6" transform="rotate(-90 32.4 85.6)">Shield</text>
<text x="34.9" y="85.6" transform="rotate(-90 34.9 85.6)">GND</text>
<text x="36.6" y="84.7">ID</text>
<text x="47.2" y="88.5">Y1</text>
<text x="49.3" y="89.8">12MHz</text>
<text x="57.7" y="87.2">XI</text>
<text x="66.7" y="87.2">~{DCD}</text>
<text x="66.9" y="89.8">~{DTR}</text>
<text x="68.7" y="84.7">~{RI}</text>
<text x="215.1" y="86">LED</text>
<text x="229.1" y="84.7">MISO</text>
<text x="229.1" y="87.2">GPIO9</text>
<text x="229.1" y="89.8">GPIO10</text>
<text x="247.1" y="89.8">GPIO15</text>
<text x="247.1" y="87.2">GPIO14</text>
<text x="247.1" y="84.7">GPIO13</text>
<text x="44.6" y="94.9">C4</text>
<text x="54.8" y="94.9">C9</text>
<text x="57.7" y="92.3">XO</text>
<text x="65.4" y="93.7" transform="rotate(-90 65.4 93.7)">GND</text>
<text x="67" y="92.3">~{RTS}</text>
<text x="103" y="91.1">R7</text>
<text x="103.9" y="93.6">470</text>
<text x="124.6" y="92.3">Q2</text>
<text x="125" y="94.9">S8050</text>
<text x="214.7" y="94.9">GND</text>
<text x="229.1" y="92.3">MOSI</text>
<text x="229.1" y="94.9">SCLK</text>
<text x="247.1" y="92.3">GPIO16</text>
<text x="275.8" y="91.1">BZ1</text>
<text x="275.9" y="93.6">Buzzer</text>
<text x="34.9" y="99.9">GND</text>
<text x="44.9" y="97.4">22pf</text>
<text x="55" y="97.4">22pf</text>
<text x="67" y="97.4">U2</text>
<text x="67.2" y="99.9">CH340G</text>
<text x="241.9" y="96.3" transform="rotate(-90 241.9 96.3)">GND</text>
<text x="251.7" y="98.7">U6</text>
<text x="252.3" y="101.2">ESP-12E</text>
<text x="270.6" y="97.4">GND</text>
<text x="39.9" y="105">GND GND GND</text>
<text x="60.3" y="102.5">GND</text>
<text x="243.9" y="103.8">GND</text>
<text x="233.4" y="115.2">+5V</text>
<text x="86.6" y="125.3">+3.3V</text>
<text x="264.6" y="121.5">+12V</text>
<text x="48.4" y="127.9">Y2 Crystal</text>
<text x="117" y="130.4">U4</text>
<text x="143.7" y="131.7">+3.3V</text>
<text x="215.6" y="131.7">+5V</text>
<text x="233.8" y="130.4">K1</text>
<text x="237.7" y="130.4">D5</text>
<text x="275.8" y="130.4">J2</text>
<text x="89.5" y="136.3" transform="rotate(-90 89.5 136.3)">470</text>
<text x="92.1" y="134.7" transform="rotate(-90 92.1 134.7)">R5</text>
<text x="109.4" y="133">MFRC52201HN1_151</text>
<text x="154.6" y="134.2">C22</text>
<text x="204.6" y="135.5">U5</text>
<text x="223.5" y="133">FINDER-36.11</text>
<text x="237.6" y="133">D</text>
<text x="47.2" y="139.3">C7</text>
<text x="47.4" y="141.9">15pf</text>
<text x="57.5" y="139.3">C12</text>
<text x="57.6" y="141.9">15pf</text>
<text x="147" y="141.9">C21</text>
<text x="158.8" y="143.1">GND</text>
<text x="165.1" y="138">GND</text>
<text x="188.4" y="143.1">LED</text>
<text x="188.9" y="139.3">R16</text>
<text x="189.1" y="140.6">D3</text>
<text x="190.3" y="141.9">470</text>
<text x="201.1" y="138">SFH617A-1</text>
<text x="262.7" y="138">Screw_Terminal_01x03</text>
<text x="269.3" y="141.9">GND</text>
<text x="218.1" y="144.4">R17</text>
<text x="219.5" y="146.9">820</text>
<text x="237.7" y="145.7">Q3</text>
<text x="237.9" y="148.2">BC547</text>
<text x="33.5" y="154.6">0.1uf</text>
<text x="34.4" y="152">C3</text>
<text x="42.5" y="150.7">GND</text>
<text x="52.6" y="150.7">GND</text>
<text x="54.7" y="155.8">R1</text>
<text x="66.2" y="152">R2</text>
<text x="67.1" y="154.6">820</text>
<text x="85.7" y="152">+3.3V</text>
<text x="188" y="152">GND</text>
<text x="51.5" y="159.6">15pf</text>
<text x="51.7" y="157.1">C10</text>
<text x="55.4" y="158.4">5.1k</text>
<text x="66.2" y="159.6">2.2uH</text>
<text x="67.5" y="157.1">L2</text>
<text x="237.5" y="157.1">GND</text>
<text x="33.2" y="164.7">C1</text>
<text x="33.4" y="167.3">10pf</text>
<text x="44.6" y="164.7">C5</text>
<text x="45" y="167.3">180pf</text>
<text x="62.5" y="164.7">C13</text>
<text x="62.6" y="167.3">47pf</text>
<text x="25.6" y="169.8">L1</text>
<text x="25.8" y="172.3">2.2uH</text>
<text x="33.2" y="173.6">C2</text>
<text x="44.6" y="173.6">C6</text>
<text x="51.7" y="172.3">C11</text>
<text x="62.5" y="173.6">C14</text>
<text x="67.5" y="172.3">L3</text>
<text x="33.4" y="176.1">10pf</text>
<text x="45" y="176.1">180pf</text>
<text x="51.5" y="174.9">15pf</text>
<text x="62.6" y="176.1">47pf</text>
<text x="66.2" y="174.9">2.2uH</text>
<text x="144.1" y="191.4">GND</text>
</g>
<g font-size="1.8" fill="#a90000">
<text x="51.6" y="21.6">3</text>
<text x="64.3" y="21.6">2</text>
<text x="58.2" y="28.7" transform="rotate(-90 58.2 28.7)">1</text>
<text x="93.5" y="25.4">1</text>
<text x="93.5" y="27.9">3</text>
<text x="106.2" y="27.9">4</text>
<text x="106.2" y="25.4">5</text>
<text x="100.1" y="35" transform="rotate(-90 100.1 35)">2</text>
<text x="241" y="63" transform="rotate(-90 241 63)">8</text>
<text x="62" y="68.1" transform="rotate(-90 62 68.1)">4</text>
<text x="64.5" y="68.5" transform="rotate(-90 64.5 68.5)">16</text>
<text x="73.2" y="71.1">2</text>
<text x="226.8" y="66">1</text>
<text x="226.8" y="71.1">3</text>
<text x="254.3" y="71.1">17</text>
<text x="254.3" y="66">18</text>
<text x="254.3" y="68.6">22</text>
<text x="40.1" y="73.7">1</text>
<text x="54.9" y="73.7">15</text>
<text x="73.2" y="73.7">3</text>
<text x="123.4" y="74.4" transform="rotate(-90 123.4 74.4)">3</text>
<text x="226.8" y="76.2">2</text>
<text x="254.3" y="76.2">19</text>
<text x="254.3" y="73.7">21</text>
<text x="40.1" y="81.3">2</text>
<text x="40.1" y="78.7">3</text>
<text x="40.1" y="83.8">4</text>
<text x="55.4" y="78.7">5</text>
<text x="55.4" y="81.3">6</text>
<text x="72.7" y="81.3">10</text>
<text x="72.7" y="83.8">11</text>
<text x="73.2" y="78.7">9</text>
<text x="116.3" y="79.2">2</text>
<text x="123.4" y="82" transform="rotate(-90 123.4 82)">1</text>
<text x="226.3" y="83.8">10</text>
<text x="226.8" y="81.3">9</text>
<text x="254.3" y="78.7">20</text>
<text x="254.8" y="81.3">6</text>
<text x="254.8" y="83.8">7</text>
<text x="31.5" y="88.4" transform="rotate(-90 31.5 88.4)">6</text>
<text x="34" y="88.4" transform="rotate(-90 34 88.4)">5</text>
<text x="55.4" y="86.4">7</text>
<text x="72.7" y="86.4">12</text>
<text x="72.7" y="88.9">13</text>
<text x="123.4" y="89.6" transform="rotate(-90 123.4 89.6)">1</text>
<text x="226.3" y="86.4">11</text>
<text x="226.3" y="88.9">12</text>
<text x="254.3" y="88.9">16</text>
<text x="254.8" y="86.4">5</text>
<text x="270" y="88.9">1</text>
<text x="55.4" y="91.4">8</text>
<text x="64.5" y="96" transform="rotate(-90 64.5 96)">1</text>
<text x="72.7" y="91.4">14</text>
<text x="116.3" y="94.5">2</text>
<text x="226.3" y="91.4">13</text>
<text x="226.3" y="94">14</text>
<text x="254.8" y="91.4">4</text>
<text x="270" y="94">2</text>
<text x="123.4" y="97.3" transform="rotate(-90 123.4 97.3)">3</text>
<text x="241" y="99" transform="rotate(-90 241 99)">15</text>
<text x="242.3" y="125.8" transform="rotate(-90 242.3 125.8)">A2</text>
<text x="252.5" y="125.7" transform="rotate(-90 252.5 125.7)">11</text>
<text x="269.4" y="128.3">1</text>
<text x="269.4" y="130.8">2</text>
<text x="269.4" y="133.3">3</text>
<text x="198.9" y="141">1</text>
<text x="211.6" y="141">4</text>
<text x="236.5" y="143" transform="rotate(-90 236.5 143)">1</text>
<text x="242.3" y="138.5" transform="rotate(-90 242.3 138.5)">A1</text>
<text x="249.9" y="138.4" transform="rotate(-90 249.9 138.4)">12</text>
<text x="255" y="138.4" transform="rotate(-90 255 138.4)">14</text>
<text x="198.9" y="146">2</text>
<text x="211.6" y="146">3</text>
<text x="229.4" y="147.8">2</text>
<text x="236.5" y="150.6" transform="rotate(-90 236.5 150.6)">3</text>
</g>
<g font-size="1.8" fill="#0000c2">
<text x="69.8" y="46.9">Power circuit</text>
<text x="43.2" y="107.8">USB Port</text>
<text x="200.7" y="104">Microcontroller</text>
<text x="69.8" y="112.9">USB to UART</text>
<text x="231.1" y="161.2">Relay circuit</text>
<text x="99.1" y="192.9">RFID Circuit</text>
</g>
<g font-size="1.8" fill="#009600">
<text x="66.4" y="65.7">10uf</text>
<text x="71.6" y="65.7">100uf</text>
<text x="158" y="136.8">0.1uf</text>
<text x="152.6" y="141.9">100nf</text>
</g>
<g font-size="1.8" fill="#0f0f0f">
<text x="111.8" y="68.5">nRST</text>
<text x="111.8" y="100.2">GPIO0</text>
</g>
<g font-size="1.4" fill="#840000">
<text x="46.3" y="69" transform="rotate(-90 46.3 69)">Vusb</text>
<text x="88.7" y="78.3">DTR</text>
<text x="79.9" y="89.7">DTR</text>
<text x="79.9" y="92.3">RTS</text>
<text x="88.8" y="93.5">RTS</text>
</g>
<g font-size="1.4" fill="#a90000">
<text x="93.6" y="137.2">1</text>
<text x="141.5" y="137.2">16</text>
<text x="93.6" y="139.7">6</text>
<text x="93.6" y="142.2">7</text>
<text x="141.5" y="142.2">12</text>
<text x="141.5" y="139.7">15</text>
<text x="93.2" y="147.3">17</text>
<text x="93.2" y="149.9">21</text>
<text x="141.8" y="149.9">2</text>
<text x="141.8" y="147.3">3</text>
<text x="141.8" y="144.8">9</text>
<text x="93.2" y="154.9">24</text>
<text x="93.2" y="152.4">32</text>
<text x="141.5" y="154.9">22</text>
<text x="141.5" y="152.4">23</text>
<text x="93.2" y="157.5">25</text>
<text x="93.2" y="160">26</text>
<text x="141.5" y="157.5">19</text>
<text x="141.5" y="160">20</text>
<text x="93.2" y="162.6">27</text>
<text x="93.2" y="165.1">28</text>
<text x="93.2" y="167.6">29</text>
<text x="141.5" y="162.6">11</text>
<text x="141.5" y="165.1">13</text>
<text x="141.8" y="167.6">8</text>
<text x="93.2" y="170.2">30</text>
<text x="93.2" y="172.7">31</text>
<text x="141.5" y="172.7">18</text>
<text x="141.5" y="170.2">33</text>
<text x="141.5" y="175.3">10</text>
<text x="141.5" y="177.8">14</text>
<text x="141.8" y="182.9">4</text>
<text x="141.8" y="180.3">5</text>
</g>
<g font-size="1.4" fill="#006464">
<text x="96.3" y="137.9">I2C</text>
<text x="136.4" y="137.9">VMID</text>
<text x="96.3" y="140.5">NRSTPD</text>
<text x="96.3" y="143">MFIN</text>
<text x="135.9" y="140.5">AVDD</text>
<text x="136.1" y="143">TVDD</text>
<text x="96.3" y="148.1">RX</text>
<text x="135.9" y="148.1">DVDD</text>
<text x="136" y="145.5">SVDD</text>
<text x="96.3" y="150.6">OSCIN</text>
<text x="96.3" y="155.7">SDA/NSS/RX</text>
<text x="96.3" y="153.2">EA</text>
<text x="133.9" y="155.7">OSCOUT</text>
<text x="136" y="150.6">PVDD</text>
<text x="137.4" y="153.2">IRQ</text>
<text x="96.3" y="158.2">D1/ADR_5</text>
<text x="96.3" y="160.8">D2/ADR_4</text>
<text x="136.2" y="158.2">AUX1</text>
<text x="136.2" y="160.8">AUX2</text>
<text x="96.3" y="163.3">D3/ADR_3</text>
<text x="96.3" y="165.9">D4/ADR_2</text>
<text x="137.4" y="163.3">TX1</text>
<text x="137.4" y="165.9">TX2</text>
<text x="96.3" y="168.4">D5/ADR_1/SCK/DTRQ</text>
<text x="96.3" y="170.9">D6/ADR_0/MOSI/MX</text>
<text x="96.3" y="173.5">D7/SCL/MISO/TX</text>
<text x="134.9" y="168.4">MFOUT</text>
<text x="136.1" y="173.5">AVSS</text>
<text x="137.1" y="170.9">EXP</text>
<text x="134.1" y="178.6">TVSS@1</text>
<text x="136.3" y="176">TVSS</text>
<text x="136.1" y="183.6">DVSS</text>
<text x="136.2" y="181.1">PVSS</text>
</g>
<g font-size="1.1" fill="#0f0f0f">
<text x="196" y="31.8">GPIO0</text>
<text x="133.3" y="36.9">GPIO16</text>
<text x="148.2" y="36.9">nRST</text>
<text x="157.5" y="36.9">GPIO0</text>
<text x="197.8" y="41.9">EN</text>
<text x="196.8" y="47">nRST</text>
<text x="195.4" y="52.1">GPIO15</text>
<text x="86.2" y="71.1">Rx</text>
<text x="219.7" y="71.1">EN</text>
<text x="219.7" y="66.1">nRST</text>
<text x="256.9" y="66.1">RST GPIO0</text>
<text x="260.5" y="71.1">SDA</text>
<text x="261.6" y="68.6">Tx</text>
<text x="86.3" y="73.7">Tx</text>
<text x="261.5" y="73.7">Rx</text>
<text x="260" y="83.8">MOSI</text>
<text x="260" y="81.3">MISO</text>
<text x="260.5" y="86.4">SCK</text>
<text x="258.9" y="91.5">GPIO16</text>
<text x="44.4" y="130.8">OSCIN</text>
<text x="54.6" y="130.8">OSCOUT</text>
<text x="148.6" y="137.2">VMID</text>
<text x="90.2" y="139.7">RST</text>
<text x="184.1" y="141">SDA</text>
<text x="87.6" y="147.3">Rx</text>
<text x="87.6" y="149.9">OSCIN</text>
<text x="73.4" y="153.7">VMID</text>
<text x="87.6" y="155">SDA</text>
<text x="143.8" y="155">OSCOUT</text>
<text x="74.8" y="157.5">Rx</text>
<text x="74.3" y="162.6">Tx1</text>
<text x="87.6" y="167.7">SCK</text>
<text x="146.7" y="165.1">Tx2</text>
<text x="146.7" y="162.6">Tx1</text>
<text x="87.6" y="172.7">MISO</text>
<text x="87.6" y="170.2">MOSI</text>
<text x="74.3" y="177.8">Tx2</text>
</g>
<g font-size="1.1" fill="#a90000">
<text x="46.7" y="89.8" transform="rotate(-90 46.7 89.8)">4</text>
<text x="44.8" y="91.4">1</text>
<text x="48.6" y="91.4">3</text>
</g>
<text font-size="1.1" fill="#006464" x="46.7" y="94.2" transform="rotate(-90 46.7 94.2)">2</text>
</svg>
